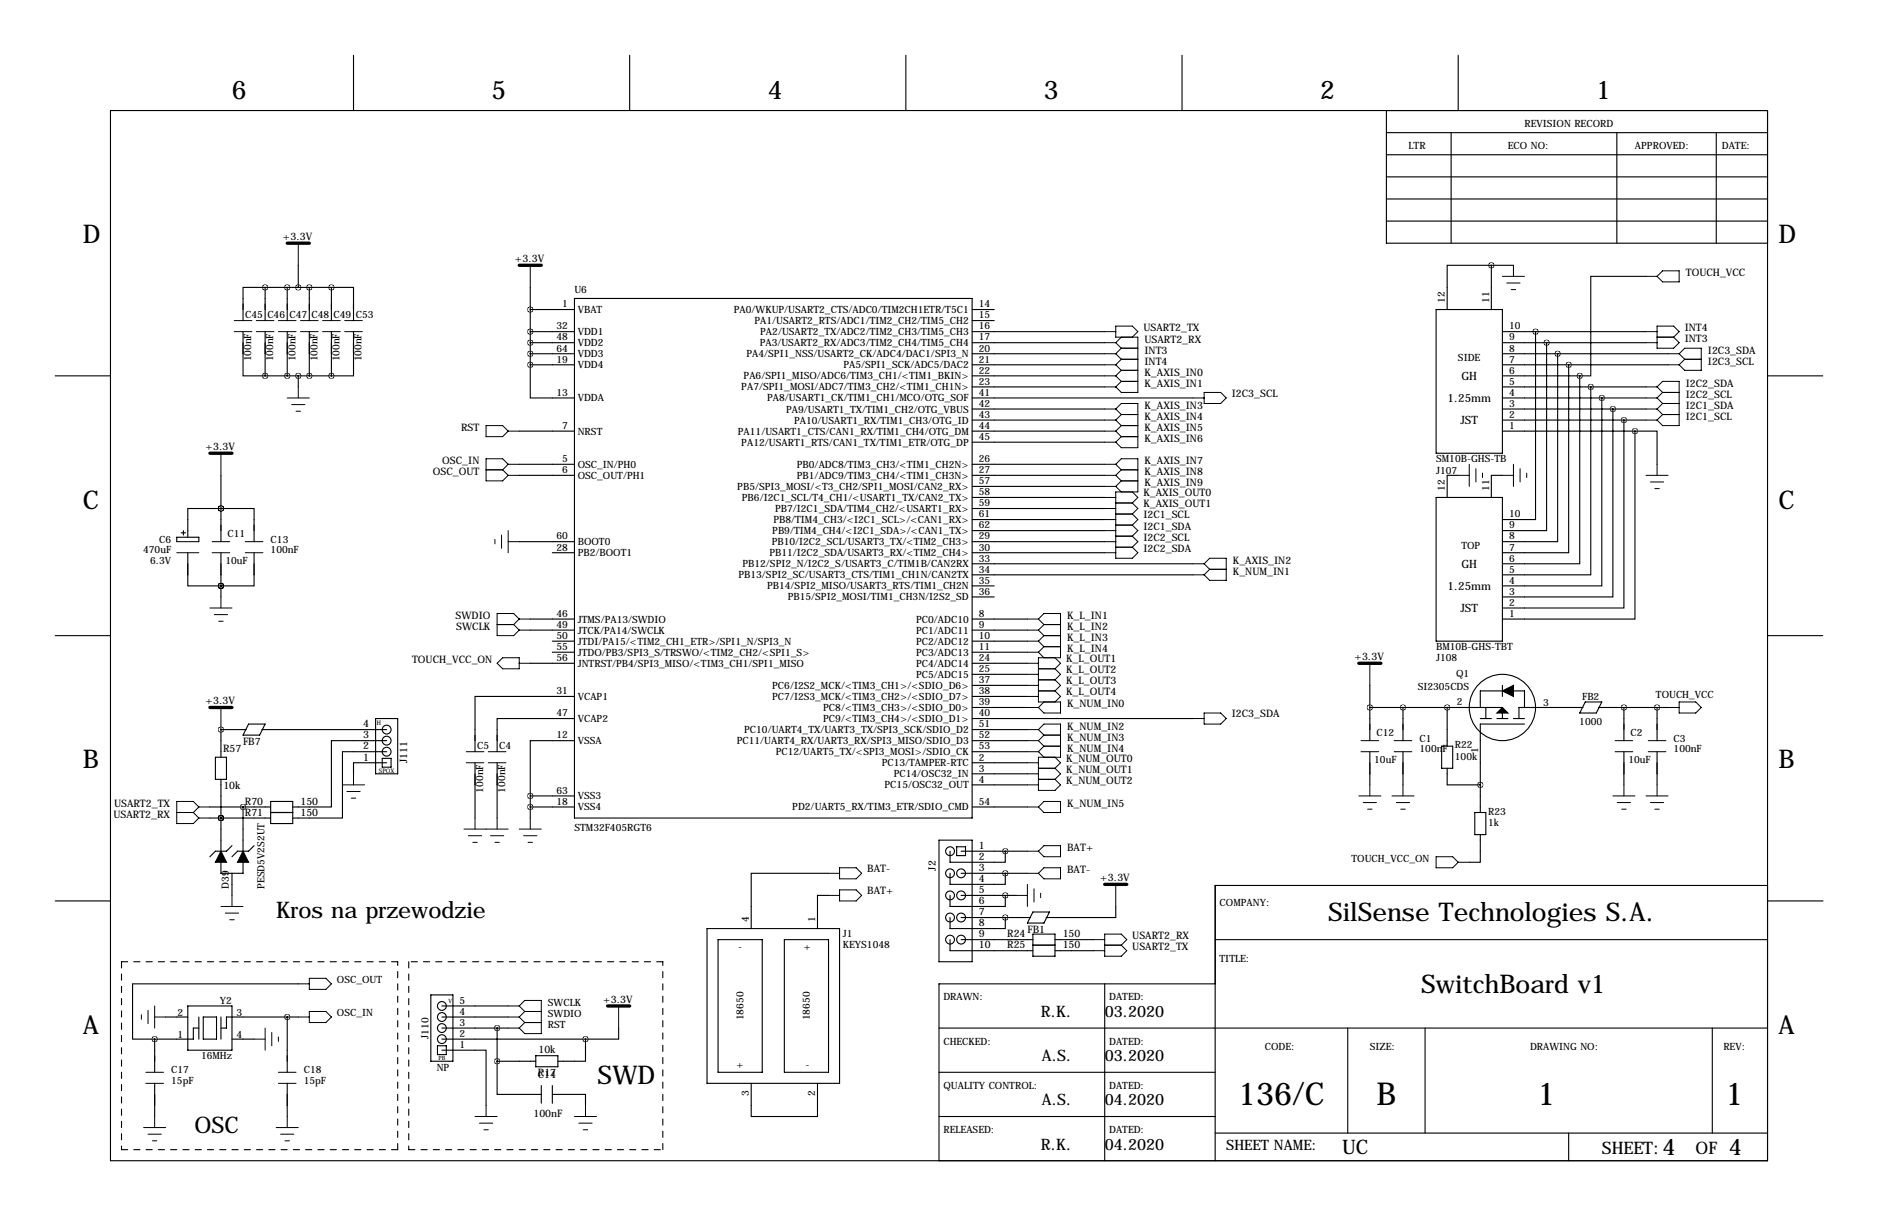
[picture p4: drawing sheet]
<svg xmlns="http://www.w3.org/2000/svg" width="432mm" height="279mm" viewBox="0 0 432 279" stroke-linecap="round" stroke-linejoin="round" font-family="sans-serif">
<g fill="none" stroke="#000" stroke-width=".25">
<path d="M81.3 12.7v12.7M144.8 12.7v12.7M208.3 12.7v12.7M271.8 12.7v12.7M335.3 12.7v12.7M25.4 25.4h381v241.3h-381zM318.8 30.5h87.6M318.8 35.6h87.6M318.8 25.4v30.5h87.6M333.7 30.5v25.4M371.8 30.5v25.4M394.6 30.5v25.4"/>
<path d="M318.8 45.7h87.6M318.8 50.8h87.6M318.8 40.6h87.6M55.9 76.2v10.2h5.1M61 66h-5.1v7.7M61 66v7.7M61 76.2v10.2M61 66h15.2M66 66v7.7M66 76.2v10.2M68.6 61v5M71.1 66v7.7"/>
<path d="M71.1 76.2v10.2M76.2 66h5.1v7.7M76.2 66v7.7M76.2 76.2v10.2M81.3 76.2v10.2h-5.1M121.9 71.1h10.2M121.9 78.7h10.2M121.9 76.2h10.2M121.9 66v17.8M132.1 68.6h91.4v119.4h-91.4zM223.5 71.1h5.1M223.5 78.7h30.5"/>
<path d="M223.5 76.2h30.5M223.5 73.7h5.1M330.2 71.1h15.2v33h-15.2zM342.9 61h-10.2v10.1M342.9 61v10.1M342.9 61h5.1M345.4 78.7h33.1M345.4 76.2h33.1M353.1 76.2v43.2h-7.7M355.6 78.7v43.2h-10.2M378.5 63.5h-12.7v22.9h-2.6M12.7 86.4h12.7"/>
<path d="M61 86.4h15.2M68.6 86.4v2.5M119.4 99.1h12.7M121.9 83.8v7.6h10.2M121.9 83.8h10.2M121.9 81.3h10.2M223.5 86.4h30.5M223.5 99.1h30.5M223.5 96.5h30.5M223.5 94h30.5M223.5 91.4h50.8M223.5 88.9h30.5"/>
<path d="M223.5 83.8h30.5M223.5 81.3h30.5M345.4 86.4h17.8M345.4 99.1h30.5M345.4 96.5h33.1M345.4 94h33.1M345.4 91.4h33.1M345.4 88.9h33.1M345.4 83.8h38.1M345.4 81.3h38.1M358.1 81.3v43.2h-12.7M360.7 83.8v43.2h-15.3"/>
<path d="M363.2 86.4v43.1h-17.8M365.8 88.9v43.2h-20.4M368.3 91.4v43.2h-22.9M370.8 94v43.2h-25.4M373.4 96.5v43.2h-28M375.9 99.1v43.1h-30.5M375.9 99.1h5.1v7.6M406.4 86.4h12.7M50.8 116.8h7.6v7.7M50.8 116.8h-7.6v6.6M50.8 116.8h.1M50.8 109.2v15.3"/>
<path d="M119.4 106.7h12.7M119.4 109.2h12.7M223.5 114.3h30.5M223.5 119.4h30.5M223.5 106.7h30.5M223.5 109.2h30.5M223.5 101.6h30.5M223.5 111.8h30.5M223.5 116.8h30.5M330.2 114.3h15.2v33h-15.2zM335.3 109.2h-2.6v5.1M345.4 109.2h-2.5v5.1"/>
<path d="M40.6 124.5v-1.1h5.1v1.1M41.7 122.4h1M42.2 121.9v1M43.2 127v7.6h7.6M50.8 134.6h.1M50.8 127v10.2M58.4 127v7.6h-7.6M119.4 124.5h12.7M127 127h5.1M223.5 137.2h5.1M223.5 134.6h5.1M223.5 132.1h50.8"/>
<path d="M223.5 129.5h50.8M223.5 127h30.5M223.5 124.5h30.5M223.5 121.9h30.5M12.7 146h12.7M121.9 142.2h10.2M121.9 144.8h10.2M121.9 152.4h10.2M127 147.3h5.1M127 149.9h5.1M223.5 147.3h12.7M223.5 142.2h12.7"/>
<path d="M223.5 144.8h12.7M223.5 149.9h12.7M223.5 152.4h12.7M223.5 154.9h12.7M223.5 157.5h12.7M315 157.5v12.7M345.4 157.5v2.5M406.4 146h12.7M49.5 174h2.6v5.1h-2.6zM50.8 167.6h.1M50.8 167.6h5.8M50.8 167.6v6.4"/>
<path d="M50.8 179.1v16.5M57.1 166.4h3.9l-1.3 2.5h-3.8zM60.2 167.6h28.7M86.4 165.1h5v12.7h-5zM87.9 174.2h2v2.1h-2zM88.9 172.7h-10.2v15.3h-11.4M88.9 170.2h-12.7v15.2h-8.9M88.9 175.3h-7.6v2.5M109.2 175.3v12.7M114.3 175.3v12.7M132.1 170.2h-10.2v12.7M132.1 165.1h-17.8v7.6"/>
<path d="M132.1 160h-22.9v12.7M223.5 167.6h12.7M223.5 165.1h50.8M223.5 162.6h12.7M223.5 175.3h12.7M223.5 172.7h12.7M223.5 170.2h12.7M223.5 177.8h12.7M223.5 160h12.7M315 162.6h30.4v2.5M315 172.7v7.6M322.6 162.6v7.6"/>
<path d="M322.6 172.7v7.6M331.5 171.4h2.5v5.1h-2.5zM332.7 162.6h.1M332.7 162.6v8.8M332.7 176.5v3.8h7.7M340.4 165.1h2.5M340.4 162.6v-3.8h10.1v3.8M341.6 162.6v2.5M344.2 165.1h2.5M348 165.1h2.5M350.5 166.4h-10.1v20.3M364 162.6h-14.8v2.5"/>
<path d="M364.5 161.3h3.8l-1.3 2.5h-3.8zM367.5 162.6h16M373.4 162.6v7.6M373.4 172.7v7.6M381 162.6v7.6M381 172.7v7.6M48.3 185.4h13.9M48.3 188h13.9M50.8 188h.1M50.8 198.1v2.6h5.1v-2.6M53.3 194.3l-1.2 1.3h-2.6l-1.2 1.2M55.9 185.4v10.2"/>
<path d="M58.4 194.3l-1.3 1.3h-2.5l-1.3 1.2M62.2 184.1h5.1v5.1h-5.1zM62.2 186.7h5.1M121.9 185.4h10.2M121.9 182.9h10.2M121.9 182.9v5.1M215.9 193h7.6v28h-7.6zM218.4 195.6v2.5h12.7v-2.5M220 194.6h2v2h-2zM221 195.6h15.2M223.5 185.4h12.7M223.5 180.3h12.7"/>
<path d="M339.1 186.7h2.5v5.1h-2.5zM340.4 191.8v6.3h-2.6M12.7 207h12.7M53.3 200.7v5M162.6 213.4h30.4v35.5h-30.4zM165.1 215.9h10.2v30.5h-10.2zM180.3 215.9h10.2v30.5h-10.2zM190.5 200.7h-17.8v12.7M190.5 205.7h-2.5v7.7M218.4 200.7v2.5h12.7v-2.5M218.4 205.7v2.6h12.7v-2.6M218.4 210.8v2.6h12.7v-2.6"/>
<path d="M218.4 215.9v2.5h19.1M221 215.9h16.5M221 200.7h15.2M221 205.7h12.7M221 210.8h16M237.5 209.5h3.8l-1.3 2.6h-3.8zM237.5 214.6h5.1v5.1h-5.1zM237.5 217.2h5.1M242.6 215.9h8.9M242.6 218.4h8.9M256.5 208.3v2.5h-16M279.4 215.9h127"/>
<path d="M406.4 203.5h-127v63.2M406.5 207h12.7M35.6 238.8v7.6M38.1 233.7h5.1M43.2 231.1h10.1v10.2h-10.1zM45.7 236.2h-1.3v2.6h-8.8M45.7 233.7v5.1M46.7 233.7h3.1v5.1h-3.1zM50.8 233.7v5.1M53.3 238.8h5.1M66 233.7v12.7M68.6 226.1h-38.1v12.7h5.1"/>
<path d="M68.6 233.7h-16.5v2.5h-1.3M99.1 228.6h5v15.2h-5zM101.6 236.2h15.2M101.6 238.8h33M101.6 233.7h15.2M101.6 231.1h15.2M114.3 236.2v7.6M134.6 238.8v5h-6.3M142.2 236.2v2.6h-7.6M215.9 236.2h190.5M254 226.1v40.6M279.4 226.1h-63.5v40.6"/>
<path d="M309.9 236.2v24.1M327.7 236.2v24.1M393.7 236.2v24.1M35.6 248.9v7.6M66 248.9v7.6M100.6 240.3h2v2h-2zM101.6 241.3h10.2v12.7M114.3 243.8v7.7h10.2M114.3 243.8h8.9M123.2 242.6h5.1v2.5h-5.1zM124.5 249.4v4.1M127 251.5h7.6v2.5"/>
<path d="M127 249.4v4.1M172.7 248.9v7.6h15.3v-7.6M215.9 246.4h63.5M215.9 256.5h63.5M279.4 260.3h127M360.7 260.3v6.4"/>
<circle cx="88.9" cy="172.7" r="1.02"/>
<circle cx="88.9" cy="170.2" r="1.02"/>
<circle cx="88.9" cy="167.6" r="1.02"/>
<circle cx="345.4" cy="162.6" r="7.6"/>
<circle cx="218.4" cy="195.6" r="1.02"/>
<circle cx="218.4" cy="215.9" r="1.02"/>
<circle cx="218.4" cy="210.8" r="1.02"/>
<circle cx="218.4" cy="200.7" r="1.02"/>
<circle cx="218.4" cy="205.7" r="1.02"/>
<circle cx="221" cy="215.9" r="1.02"/>
<circle cx="221" cy="210.8" r="1.02"/>
<circle cx="221" cy="200.7" r="1.02"/>
<circle cx="221" cy="205.7" r="1.02"/>
<circle cx="101.6" cy="238.8" r="1.02"/>
<circle cx="101.6" cy="236.2" r="1.02"/>
<circle cx="101.6" cy="233.7" r="1.02"/>
<circle cx="101.6" cy="231.1" r="1.02"/>
</g>
<path d="M27.9 221v43.2M91.4 221h-63.5M94 221v43.2M152.4 221h-58.4M27.9 264.2h63.5M91.4 264.2v-43.2M94 264.2h58.4M152.4 264.2v-43.2" fill="none" stroke="#000" stroke-width=".25" stroke-dasharray="1.4 1.4"/>
<path d="M345.4 158.8l2.6-1.3v2.5zM344.2 163.8l1.2-1.2 1.3 1.2zM50.8 195.6l1.3 2.5h-2.6zM55.9 195.6l1.2 2.5h-2.5z" fill="#000" stroke="#000" stroke-width=".25"/>
<g fill="none" stroke="#000" stroke-width=".23">
<path d="M68.6 55.9v5.1M53.8 73.7h4.1M53.8 76.2h4.1M58.9 73.7h4.1M58.9 76.2h4.1M64 73.7h4.1M64 76.2h4.1M69.1 73.7h4.1M69.1 76.2h4.1M74.2 73.7h4M74.2 76.2h4M79.2 73.7h4.1"/>
<path d="M79.2 76.2h4.1M121.9 61v5M254 76.2h2.5M254 78.7h2.5M256.5 78.7l1.3 1.3M257.8 77.5l-1.3 1.2M260.3 77.5l1.3-1.3-1.3-1.3h-3.8v2.6h5.1v12.7h-3.8l-1.3-1.3M345.4 63.5h5.1M346.5 65h3M347.5 66.5h1M348 61v2.5M378.5 76.2h2.5"/>
<path d="M378.5 78.7h2.5M378.5 63.5h2.5M381 74.9h3.8l1.3 1.3-1.3 1.3 1.3 1.2-1.3 1.3h-3.8zM381 63.5l1.3-1.3h3.8v2.6h-3.8zM381 77.5h3.8M66 91.4h5.1M67.1 93h3M68.1 94.5h1M68.6 88.9v2.5M111.8 97.8h3.8l1.2 1.3-1.2 1.2h-3.8zM116.8 99.1h2.6M254 96.5h2.5"/>
<path d="M254 94h2.5M254 88.9h2.5M254 99.1h2.5M254 81.3h2.5M254 83.8h2.5M254 86.4h2.5M256.5 94l1.3-1.3h3.8v10.2h-3.8l-1.3-1.3M256.5 81.3l1.3 1.2M256.5 83.8l1.3 1.3M256.5 86.4l1.3 1.2M256.5 94l1.3 1.2M256.5 96.5l1.3 1.3"/>
<path d="M256.5 99.1l1.3 1.2M257.8 97.8h3.8M257.8 95.2h3.8M257.8 87.6h3.8M257.8 80h3.8M257.8 80l-1.3 1.3M257.8 82.5h3.8M257.8 85.1h3.8M257.8 82.5l-1.3 1.3M257.8 85.1l-1.3 1.3M257.8 87.6l-1.3 1.3M257.8 95.2l-1.3 1.3"/>
<path d="M257.8 97.8l-1.3 1.3M274.3 91.4h2.6M276.9 90.2h3.8l1.2 1.2-1.2 1.3h-3.8zM378.5 96.5h2.5M378.5 94h2.5M378.5 91.4h2.5M378.5 88.9h2.5M381 88.9l1.3-1.3h3.8v10.2h-3.8l-1.3-1.3M381 94l1.3 1.2M381 91.4l1.3 1.3M381 88.9l1.3 1.3M382.3 95.2h3.8"/>
<path d="M382.3 95.2l-1.3 1.3M382.3 92.7h3.8M382.3 92.7l-1.3 1.3M382.3 90.2h3.8M382.3 90.2l-1.3 1.2M383.5 81.3h2.6M383.5 83.8h2.6M386.1 81.3l1.2-1.3h3.9v5.1h-3.9l-1.2-1.3M386.1 81.3l1.2 1.2M387.3 82.5l-1.2 1.3M387.3 82.5h3.9M50.8 104.1v5.1"/>
<path d="M111.8 107.9h3.8M115.6 107.9l1.2 1.3M116.8 109.2h2.6M116.8 106.7l-1.2-1.3h-3.8v5.1h3.8l1.2-1.3M116.8 106.7h2.6M116.8 106.7l-1.2 1.2M254 109.2h2.5M254 106.7h2.5M254 119.4h2.5M254 101.6h2.5M254 111.8h2.5M254 114.3h2.5"/>
<path d="M254 116.8h2.5M256.5 106.7l1.3-1.3h3.8v7.6h-5.1v15.3h3.8l1.3-1.3-1.3-1.3M256.5 118.1h3.8M256.5 106.7l1.3 1.2M256.5 109.2l1.3 1.3M256.5 111.8l1.3 1.2M256.5 115.6h3.8M257.8 107.9h3.8M257.8 110.5h3.8M257.8 100.3h3.8M257.8 100.3l-1.3 1.3M257.8 107.9l-1.3 1.3"/>
<path d="M257.8 110.5l-1.3 1.3M260.3 118.1l1.3 1.3-1.3 1.3M260.3 113l1.3 1.3-1.3 1.3M260.3 115.6l1.3 1.2-1.3 1.3M335.3 109.2h2.5M337.8 106.7v5.1M339.3 107.7v3M340.9 108.7v1M345.4 109.2h2.6M348 106.7v5.1M349.5 107.7v3M351 108.7v1"/>
<path d="M378.5 109.2h5M379.5 110.7h3M380.5 112.3h1M381 106.7v2.5M40.6 124.5h5.1M40.6 127h5.1M48.3 139.7h5M48.8 124.5h4M48.8 127h4M50.8 137.2v2.5M56.4 124.5h4.1M56.4 127h4.1"/>
<path d="M113.8 124v1M115.3 122.9v3.1M116.8 124.5h2.6M116.8 121.9v5.1M254 124.5h2.5M254 127h2.5M254 121.9h2.5M256.5 120.7h3.8M256.5 123.2h3.8M256.5 125.7h3.8M260.3 120.7l1.3 1.2-1.3 1.3M260.3 123.2l1.3 1.3-1.3 1.2"/>
<path d="M274.3 129.5h2.6M274.3 132.1h2.6M276.9 129.5l1.2-1.2h3.8v5h-3.8l-1.2-1.2M276.9 129.5l1.2 1.3M278.1 130.8h3.8M278.1 130.8l-1.2 1.3M49.3 141.2h3M50.3 142.7h1M114.3 143.5h3.8M114.3 152.4l1.3-1.3h3.8v2.6h-3.8zM118.1 143.5l1.3 1.3M119.4 142.2h2.5"/>
<path d="M119.4 142.2l-1.3 1.3M119.4 142.2l-1.3-1.2h-3.8v5h3.8l1.3-1.2M119.4 144.8h2.5M119.4 152.4h2.5M236.2 142.2h2.6M236.2 144.8h2.6M236.2 147.3h2.6M236.2 149.9h2.6M236.2 152.4h2.6M236.2 154.9h2.6M236.2 157.5h2.6M238.8 142.2l1.2-1.2h3.8v10.1h-5v10.2h5v2.5h-3.8l-1.2-1.2"/>
<path d="M238.8 142.2l1.2 1.3M238.8 144.8l1.2 1.2M238.8 147.3l1.2 1.3M238.8 149.9l1.2 1.2M238.8 153.7h3.8M238.8 156.2h3.8M238.8 158.8h3.8M240 143.5h3.8M240 146h3.8M240 143.5l-1.2 1.3M240 146l-1.2 1.3M240 148.6l-1.2 1.3"/>
<path d="M240 148.6h3.8M242.6 151.1l1.2 1.3-1.2 1.3M242.6 153.7l1.2 1.2-1.2 1.3M242.6 156.2l1.2 1.3-1.2 1.3M242.6 158.8l1.2 1.2-1.2 1.3M315 152.4v5.1M50.8 162.6v5M81.3 177.8v2.5M107.2 172.7h4.1M107.2 175.3h4.1M112.3 172.7h4M112.3 175.3h4"/>
<path d="M236.2 170.2h2.6M236.2 172.7h2.6M236.2 175.3h2.6M236.2 162.6h2.6M236.2 160h2.6M236.2 167.6h2.6M236.2 177.8h2.6M238.8 167.6l1.2-1.2h3.8v7.6h-5v7.6h3.8l1.2-1.3-1.2-1.2M238.8 167.6l1.2 1.3M238.8 170.2l1.2 1.2M238.8 172.7l1.2 1.3M238.8 176.5h3.8"/>
<path d="M238.8 179.1h3.8M240 161.3l-1.2 1.3M240 168.9l-1.2 1.3M240 168.9h3.8M240 171.4h3.8M240 171.4l-1.2 1.3M242.6 176.5l1.2 1.3-1.2 1.3M242.6 174l1.2 1.3-1.2 1.2M274.3 165.1h2.6M276.9 163.8h3.8l1.2 1.3-1.2 1.3h-3.8zM312.9 170.2h4.1M312.9 172.7h4.1"/>
<path d="M320.5 170.2h4.1M320.5 172.7h4.1M371.3 170.2h4.1M371.3 172.7h4.1M379 170.2h4M379 172.7h4M383.5 162.6h2.6M386.1 161.3h3.8l1.3 1.3-1.3 1.2h-3.8zM40.6 186.7h3.8M44.4 186.7l1.3 1.3M45.7 188h2.6M45.7 185.4l-1.3-1.3h-3.8v5.1h3.8l1.3-1.2"/>
<path d="M45.7 185.4h2.6M45.7 185.4l-1.3 1.3M78.7 180.3h5.1M79.8 181.9h3M80.8 183.4h1M106.7 190.5h10.1M107.7 192h3M108.7 193.5h1M109.2 188v2.5M112.8 192h3M113.8 193.5h1M114.3 188v2.5"/>
<path d="M119.4 190.5h5.1M120.4 192h3M121.4 193.5h1M121.9 188v2.5M193 199.4h3.8l1.3 1.3-1.3 1.2h-3.8zM236.2 185.4h2.6M236.2 180.3h2.6M236.2 195.6h2.6M238.8 185.4l1.2-1.3h3.8v2.6h-3.8zM238.8 195.6l1.2-1.3h3.8v2.5h-3.8zM312.4 182.9h5.1M313.4 184.4h3.1"/>
<path d="M314.5 185.9h1M315 180.3v2.6M320 182.9h5.1M321.1 184.4h3M322.1 185.9h1M322.6 180.3v2.6M330.2 196.8h3.8l1.3 1.3-1.3 1.3h-3.8zM335.3 198.1h2.5M370.8 182.9h5.1M371.9 184.4h3M372.9 185.9h1M373.4 180.3v2.6"/>
<path d="M378.5 182.9h5M379.5 184.4h3M380.5 185.9h1M381 180.3v2.6M50.8 208.3h5.1M51.8 209.8h3.1M52.8 211.3h1M53.3 205.7v2.6M190.5 200.7h2.5M190.5 205.7h2.5M193 204.5h3.8l1.3 1.2-1.3 1.3h-3.8zM233.7 205.7h2.5"/>
<path d="M236.2 200.7h2.6M236.2 203.2v5.1M237.7 204.2v3.1M238.8 200.7l1.2-1.3h3.8v2.5h-3.8zM239.3 205.2v1M251.5 215.9h2.5M251.5 218.4h2.5M254 214.6h3.8l1.3 1.3-1.3 1.3 1.3 1.2-1.3 1.3h-3.8zM254 217.2h3.8M256.5 203.2v5.1M32.5 233.2v1M34 232.2v3"/>
<path d="M35.6 233.7h2.5M35.6 231.1v5.1M58.4 238.8h2.6M61 236.2v5.1M62.5 237.2v3.1M64 238.3v1M68.6 233.7h2.5M68.6 226.1h2.5M71.1 232.4h3.8l1.3 1.3-1.3 1.2h-3.8zM71.1 224.8h3.8l1.3 1.3-1.3 1.2h-3.8zM116.8 236.2h2.6M116.8 233.7h2.6"/>
<path d="M116.8 231.1h2.6M119.4 231.1l1.2-1.2h3.9v7.6h-3.9l-1.2-1.3M119.4 233.7l1.2 1.2M119.4 231.1l1.2 1.3M120.6 234.9h3.9M120.6 234.9l-1.2 1.3M120.6 232.4h3.9M120.6 232.4l-1.2 1.3M142.2 231.1v5.1M33 259.1h5.1M33.5 246.4h4.1M33.5 248.9h4.1"/>
<path d="M35.6 256.5v2.6M63.5 259.1h5.1M64 246.4h4.1M64 248.9h4.1M66 256.5v2.6M109.2 256.5h5.1M110.2 258.1h3.1M111.3 259.6h1M111.8 254v2.5M132.1 256.5h5.1M133.1 258.1h3M134.1 259.6h1"/>
<path d="M134.6 254v2.5M34 260.6h3.1M35.1 262.1h1M64.5 260.6h3.1M65.5 262.1h1"/>
</g>
<path d="M66 55.9h5.1M119.4 61h5.1M48.3 104.1h5M312.4 152.4h5.1M48.3 162.6h5M254 203.2h5.1M139.7 231.1h5.1" fill="none" stroke="#000" stroke-width=".76"/>
<path d="M353 76.2a.05 .05 0 0 0 .1 0 .05 .05 0 0 0-.1 0zM365.7 88.9a.05 .05 0 0 0 .1 0 .05 .05 0 0 0-.1 0zM370.8 94a.05 .05 0 0 0 .1 0 .05 .05 0 0 0-.1 0zM373.3 96.5a.05 .05 0 0 0 .1 0 .05 .05 0 0 0-.1 0zM375.9 99.1a.05 .05 0 0 0 .1 0 .05 .05 0 0 0-.1 0zM55.8 185.4a.05 .05 0 0 0 .1 0 .05 .05 0 0 0-.1 0zM121.9 182.9a.05 .05 0 0 0 .1 0 .05 .05 0 0 0-.1 0zM121.9 185.4a.05 .05 0 0 0 .1 0 .05 .05 0 0 0-.1 0zM121.9 71.1a.05 .05 0 0 0 .1 0 .05 .05 0 0 0-.1 0zM121.9 76.2a.05 .05 0 0 0 .1 0 .05 .05 0 0 0-.1 0zM121.9 78.7a.05 .05 0 0 0 .1 0 .05 .05 0 0 0-.1 0zM121.9 81.3a.05 .05 0 0 0 .1 0 .05 .05 0 0 0-.1 0zM35.5 238.8a.05 .05 0 0 0 .1 0 .05 .05 0 0 0-.1 0zM66 233.7a.05 .05 0 0 0 .1 0 .05 .05 0 0 0-.1 0zM134.6 238.8a.05 .05 0 0 0 .1 0 .05 .05 0 0 0-.1 0zM121.9 83.8a.05 .05 0 0 0 .1 0 .05 .05 0 0 0-.1 0zM68.5 66a.05 .05 0 0 0 .1 0 .05 .05 0 0 0-.1 0zM66 66a.05 .05 0 0 0 .1 0 .05 .05 0 0 0-.1 0zM60.9 66a.05 .05 0 0 0 .1 0 .05 .05 0 0 0-.1 0zM71.1 66a.05 .05 0 0 0 .1 0 .05 .05 0 0 0-.1 0zM68.5 86.4a.05 .05 0 0 0 .1 0 .05 .05 0 0 0-.1 0zM60.9 86.4a.05 .05 0 0 0 .1 0 .05 .05 0 0 0-.1 0zM66 86.4a.05 .05 0 0 0 .1 0 .05 .05 0 0 0-.1 0zM71.1 86.4a.05 .05 0 0 0 .1 0 .05 .05 0 0 0-.1 0zM332.7 162.6a.05 .05 0 0 0 .1 0 .05 .05 0 0 0-.1 0zM322.5 162.6a.05 .05 0 0 0 .1 0 .05 .05 0 0 0-.1 0zM314.9 162.6a.05 .05 0 0 0 .1 0 .05 .05 0 0 0-.1 0zM373.3 162.6a.05 .05 0 0 0 .1 0 .05 .05 0 0 0-.1 0zM340.3 180.3a.05 .05 0 0 0 .1 0 .05 .05 0 0 0-.1 0zM363.2 86.4a.05 .05 0 0 0 .1 0 .05 .05 0 0 0-.1 0zM360.6 83.8a.05 .05 0 0 0 .1 0 .05 .05 0 0 0-.1 0zM358.1 81.3a.05 .05 0 0 0 .1 0 .05 .05 0 0 0-.1 0zM231.1 195.6a.05 .05 0 0 0 .1 0 .05 .05 0 0 0-.1 0zM231.1 200.7a.05 .05 0 0 0 .1 0 .05 .05 0 0 0-.1 0zM231.1 205.7a.05 .05 0 0 0 .1 0 .05 .05 0 0 0-.1 0zM231.1 210.8a.05 .05 0 0 0 .1 0 .05 .05 0 0 0-.1 0z" fill="#000" stroke="#000" stroke-width="1.3"/>
<g font-size="7.3">
<text x="284.7" y="254">136/C</text>
<text x="316.5" y="254">B</text>
<text x="353.5" y="254">1</text>
<text x="396.7" y="254">1</text>
</g>
<g font-size="5.9">
<text x="53.3" y="22.9">6</text>
<text x="113" y="22.9">5</text>
<text x="176.5" y="22.9">4</text>
<text x="240" y="22.9">3</text>
<text x="303.5" y="22.9">2</text>
<text x="367" y="22.9">1</text>
<text x="19" y="55.9">D</text>
<text x="408.9" y="55.9">D</text>
<text x="19" y="116.8">C</text>
<text x="408.9" y="116.8">C</text>
<text x="19" y="176.5">B</text>
<text x="408.9" y="176.5">B</text>
<text x="305.4" y="211.6">SilSense Technologies S.A.</text>
<text x="326.8" y="228.1">SwitchBoard v1</text>
<text x="19" y="237.5">A</text>
<text x="408.9" y="237.5">A</text>
<text x="137.4" y="249.2">SWD</text>
</g>
<g font-size="5.3">
<text x="63.5" y="210.8">Kros na przewodzie</text>
<text x="44.7" y="260.3">OSC</text>
<text x="382.3" y="265.5">4</text>
<text x="397.5" y="265.5">4</text>
</g>
<text font-size="4.6" x="308.6" y="265.3">UC</text>
<g font-size="4">
<text x="368.3" y="265">SHEET:</text>
<text x="389.9" y="265">OF</text>
</g>
<g font-size="3.6">
<text x="239.3" y="233.7">R.K.</text>
<text x="254" y="233.7">03.2020</text>
<text x="239.5" y="243.8">A.S.</text>
<text x="254" y="243.8">03.2020</text>
<text x="239.5" y="254">A.S.</text>
<text x="254" y="254">04.2020</text>
<text x="239.3" y="264.2">R.K.</text>
<text x="254" y="264.2">04.2020</text>
</g>
<text font-size="3.3" x="281.9" y="264.2">SHEET NAME:</text>
<g font-size="2.6">
<text x="336" y="87.3">GH</text>
<text x="332.8" y="92.4">1.25mm</text>
<text x="335.8" y="97.4">JST</text>
<text x="336" y="130.5">GH</text>
<text x="332.8" y="135.5">1.25mm</text>
<text x="335.8" y="140.6">JST</text>
</g>
<g font-size="2.4">
<text x="65" y="55.1">+3.3V</text>
<text x="118.4" y="60.2">+3.3V</text>
<text x="387.6" y="63.5">TOUCH_VCC</text>
<text x="262.9" y="75.9">USART2_TX</text>
<text x="387.3" y="75.9">INT4</text>
<text x="263.1" y="78.7">USART2_RX</text>
<text x="263.1" y="81.3">INT3</text>
<text x="263.1" y="83.8">INT4</text>
<text x="387.3" y="78.5">INT3</text>
<text x="392.7" y="83.8">I2C3_SCL</text>
<text x="392.7" y="81.3">I2C3_SDA</text>
<text x="263.1" y="86.4">K_AXIS_IN0</text>
<text x="263.1" y="88.9">K_AXIS_IN1</text>
<text x="387.6" y="88.9">I2C2_SDA</text>
<text x="263.1" y="94">K_AXIS_IN3</text>
<text x="283.2" y="91.2">I2C3_SCL</text>
<text x="387.6" y="94">I2C1_SDA</text>
<text x="387.6" y="91.4">I2C2_SCL</text>
<text x="106" y="99.1">RST</text>
<text x="263.1" y="96.5">K_AXIS_IN4</text>
<text x="263.1" y="99.1">K_AXIS_IN5</text>
<text x="263.1" y="101.6">K_AXIS_IN6</text>
<text x="387.6" y="96.5">I2C1_SCL</text>
<text x="47.2" y="103.4">+3.3V</text>
<text x="101.7" y="106.7">OSC_IN</text>
<text x="263.1" y="106.7">K_AXIS_IN7</text>
<text x="99.5" y="109.2">OSC_OUT</text>
<text x="263.1" y="109.2">K_AXIS_IN8</text>
<text x="263.1" y="111.8">K_AXIS_IN9</text>
<text x="262.9" y="119.1">I2C1_SCL</text>
<text x="262.9" y="114">K_AXIS_OUT0</text>
<text x="262.9" y="116.6">K_AXIS_OUT1</text>
<text x="262.9" y="121.7">I2C1_SDA</text>
<text x="262.9" y="124.2">I2C2_SCL</text>
<text x="262.9" y="126.7">I2C2_SDA</text>
<text x="283.5" y="129.5">K_AXIS_IN2</text>
<text x="283.5" y="132.1">K_NUM_IN1</text>
<text x="104.8" y="142.2">SWDIO</text>
<text x="245.4" y="142.2">K_L_IN1</text>
<text x="104.9" y="144.8">SWCLK</text>
<text x="245.4" y="144.8">K_L_IN2</text>
<text x="245.4" y="147.3">K_L_IN3</text>
<text x="245.4" y="149.9">K_L_IN4</text>
<text x="94.7" y="152.4">TOUCH_VCC_ON</text>
<text x="245.1" y="152.1">K_L_OUT1</text>
<text x="245.1" y="154.7">K_L_OUT2</text>
<text x="311.4" y="151.6">+3.3V</text>
<text x="47.2" y="161.8">+3.3V</text>
<text x="245.1" y="157.2">K_L_OUT3</text>
<text x="245.1" y="159.8">K_L_OUT4</text>
<text x="83.5" y="167.1">4</text>
<text x="245.4" y="162.6">K_NUM_IN0</text>
<text x="245.4" y="167.6">K_NUM_IN2</text>
<text x="283.2" y="164.8">I2C3_SDA</text>
<text x="51.3" y="172.7">R57</text>
<text x="55.9" y="171.2">FB7</text>
<text x="83.5" y="172.2">2</text>
<text x="83.5" y="169.7">3</text>
<text x="245.4" y="170.2">K_NUM_IN3</text>
<text x="245.4" y="172.7">K_NUM_IN4</text>
<text x="83.5" y="174.8">1</text>
<text x="93.6" y="175.2" transform="rotate(-90 93.6 175.2)">J111</text>
<text x="245.1" y="175">K_NUM_OUT0</text>
<text x="245.1" y="177.5">K_NUM_OUT1</text>
<text x="26.2" y="185.4">USART2_TX</text>
<text x="51.4" y="181.2">10k</text>
<text x="56.3" y="184.9">R70</text>
<text x="69.1" y="184.9">150</text>
<text x="245.1" y="180.1">K_NUM_OUT2</text>
<text x="245.4" y="185.4">K_NUM_IN5</text>
<text x="26.1" y="188">USART2_RX</text>
<text x="56.3" y="187.5">R71</text>
<text x="69.1" y="187.5">150</text>
<text x="225" y="195.1">1</text>
<text x="225" y="197.6">2</text>
<text x="245.4" y="195.6">BAT+</text>
<text x="199.4" y="200.4">BAT-</text>
<text x="215.1" y="200" transform="rotate(-90 215.1 200)">J2</text>
<text x="225" y="200.2">3</text>
<text x="225" y="202.7">4</text>
<text x="245.4" y="200.7">BAT-</text>
<text x="253" y="202.4">+3.3V</text>
<text x="199.4" y="205.5">BAT+</text>
<text x="225" y="205.2">5</text>
<text x="225" y="207.8">6</text>
<text x="225" y="210.3">7</text>
<text x="225" y="212.9">8</text>
<text x="225" y="215.4">9</text>
<text x="231.6" y="215.4">R24</text>
<text x="236.2" y="214.4">FB1</text>
<text x="244.3" y="215.4">150</text>
<text x="260.3" y="215.6">USART2_RX</text>
<text x="225" y="217.9">10</text>
<text x="231.6" y="217.9">R25</text>
<text x="244.3" y="217.9">150</text>
<text x="260.3" y="218.2">USART2_TX</text>
<text x="138.7" y="230.4">+3.3V</text>
<text x="123.8" y="242">10k</text>
<text x="123.6" y="247.6">C14</text>
<text x="123.7" y="247.3">R17</text>
<text x="122.7" y="256.7">100nF</text>
</g>
<g font-size="2.3">
<text x="350.5" y="29.2">REVISION RECORD</text>
<text x="323.8" y="34.3">LTR</text>
<text x="346.7" y="34.3">ECO NO:</text>
<text x="375.9" y="34.3">APPROVED:</text>
<text x="395.9" y="34.3">DATE:</text>
<text x="129.2" y="70.6">1</text>
<text x="132.1" y="67.3">U6</text>
<text x="132.8" y="71.9">VBAT</text>
<text x="168.7" y="71.9">PA0/WKUP/USART2_CTS/ADC0/TIM2CH1ETR/T5C1</text>
<text x="225" y="70.6">14</text>
<text x="332.2" y="69.6" transform="rotate(-90 332.2 69.6)">12</text>
<text x="342.4" y="69.6" transform="rotate(-90 342.4 69.6)">11</text>
<text x="56.4" y="73.2">C45</text>
<text x="61.5" y="73.2">C46</text>
<text x="66.5" y="73.2">C47</text>
<text x="71.6" y="73.2">C48</text>
<text x="76.7" y="73.2">C49</text>
<text x="81.8" y="73.2">C53</text>
<text x="127.9" y="75.7">32</text>
<text x="132.8" y="77">VDD1</text>
<text x="173.5" y="74.5">PA1/USART2_RTS/ADC1/TIM2_CH2/TIM5_CH2</text>
<text x="174.8" y="77">PA2/USART2_TX/ADC2/TIM2_CH3/TIM5_CH3</text>
<text x="225" y="73.2">15</text>
<text x="225" y="75.7">16</text>
<text x="347" y="75.7">10</text>
<text x="57.7" y="83.1" transform="rotate(-90 57.7 83.1)">100nF</text>
<text x="62.8" y="83.1" transform="rotate(-90 62.8 83.1)">100nF</text>
<text x="67.9" y="83.1" transform="rotate(-90 67.9 83.1)">100nF</text>
<text x="73" y="83.1" transform="rotate(-90 73 83.1)">100nF</text>
<text x="78.1" y="83.1" transform="rotate(-90 78.1 83.1)">100nF</text>
<text x="83.1" y="83.1" transform="rotate(-90 83.1 83.1)">100nF</text>
<text x="127.9" y="83.3">19</text>
<text x="127.9" y="78.2">48</text>
<text x="127.9" y="80.8">64</text>
<text x="132.8" y="79.5">VDD2</text>
<text x="132.8" y="82.1">VDD3</text>
<text x="171.6" y="82.1">PA4/SPI1_NSS/USART2_CK/ADC4/DAC1/SPI3_N</text>
<text x="174.7" y="79.5">PA3/USART2_RX/ADC3/TIM2_CH4/TIM5_CH4</text>
<text x="225" y="78.2">17</text>
<text x="225" y="80.8">20</text>
<text x="225" y="83.3">21</text>
<text x="335.2" y="82.9">SIDE</text>
<text x="347" y="83.3">7</text>
<text x="347" y="80.8">8</text>
<text x="347" y="78.2">9</text>
<text x="132.8" y="84.6">VDD4</text>
<text x="170.4" y="89.7">PA7/SPI1_MOSI/ADC7/TIM3_CH2/&lt;TIM1_CH1N&gt;</text>
<text x="171" y="87.2">PA6/SPI1_MISO/ADC6/TIM3_CH1/&lt;TIM1_BKIN&gt;</text>
<text x="193.9" y="84.6">PA5/SPI1_SCK/ADC5/DAC2</text>
<text x="225" y="85.9">22</text>
<text x="225" y="88.4">23</text>
<text x="347" y="88.4">5</text>
<text x="347" y="85.9">6</text>
<text x="127.9" y="90.9">13</text>
<text x="132.8" y="92.2">VDDA</text>
<text x="176.4" y="92.2">PA8/USART1_CK/TIM1_CH1/MCO/OTG_SOF</text>
<text x="180.7" y="94.8">PA9/USART1_TX/TIM1_CH2/OTG_VBUS</text>
<text x="225" y="90.9">41</text>
<text x="225" y="93.5">42</text>
<text x="347" y="93.5">3</text>
<text x="347" y="90.9">4</text>
<text x="129.2" y="98.6">7</text>
<text x="132.8" y="99.9">NRST</text>
<text x="169.7" y="99.9">PA11/USART1_CTS/CAN1_RX/TIM1_CH4/OTG_DM</text>
<text x="182.6" y="97.3">PA10/USART1_RX/TIM1_CH3/OTG_ID</text>
<text x="225" y="96">43</text>
<text x="225" y="98.6">44</text>
<text x="225" y="101.1">45</text>
<text x="347" y="98.6">1</text>
<text x="347" y="96">2</text>
<text x="129.2" y="106.2">5</text>
<text x="132.8" y="107.5">OSC_IN/PH0</text>
<text x="170.5" y="102.4">PA12/USART1_RTS/CAN1_TX/TIM1_ETR/OTG_DP</text>
<text x="183.2" y="107.5">PB0/ADC8/TIM3_CH3/&lt;TIM1_CH2N&gt;</text>
<text x="225" y="106.2">26</text>
<text x="330.2" y="106.3">SM10B-GHS-TB</text>
<text x="129.2" y="108.7">6</text>
<text x="132.8" y="110">OSC_OUT/PH1</text>
<text x="169.5" y="112.6">PB5/SPI3_MOSI/&lt;T3_CH2/SPI1_MOSI/CAN2_RX&gt;</text>
<text x="183.2" y="110">PB1/ADC9/TIM3_CH4/&lt;TIM1_CH3N&gt;</text>
<text x="225" y="108.7">27</text>
<text x="225" y="111.3">57</text>
<text x="225" y="113.8">58</text>
<text x="330.2" y="108.8">J107</text>
<text x="332.2" y="112.8" transform="rotate(-90 332.2 112.8)">12</text>
<text x="342.4" y="112.8" transform="rotate(-90 342.4 112.8)">11</text>
<text x="170.6" y="115.1">PB6/I2C1_SCL/T4_CH1/&lt;USART1_TX/CAN2_TX&gt;</text>
<text x="178.2" y="117.6">PB7/I2C1_SDA/TIM4_CH2/&lt;USART1_RX&gt;</text>
<text x="225" y="116.3">59</text>
<text x="225" y="118.9">61</text>
<text x="347" y="118.9">10</text>
<text x="36.6" y="124.7">C6</text>
<text x="52.3" y="123.4">C11</text>
<text x="62.2" y="124.7">C13</text>
<text x="127.9" y="124">60</text>
<text x="132.8" y="125.3">BOOT0</text>
<text x="177.4" y="125.3">PB10/I2C2_SCL/USART3_TX/&lt;TIM2_CH3&gt;</text>
<text x="177.6" y="122.7">PB9/TIM4_CH4/&lt;I2C1_SDA&gt;/&lt;CAN1_TX&gt;</text>
<text x="177.8" y="120.2">PB8/TIM4_CH3/&lt;I2C1_SCL&gt;/&lt;CAN1_RX&gt;</text>
<text x="225" y="124">29</text>
<text x="225" y="121.4">62</text>
<text x="347" y="124">8</text>
<text x="347" y="121.4">9</text>
<text x="32.9" y="127.1">470uF</text>
<text x="34.5" y="129.6">6.3V</text>
<text x="51.8" y="129.6">10uF</text>
<text x="62.2" y="127.1">100nF</text>
<text x="127.9" y="126.5">28</text>
<text x="132.8" y="127.8">PB2/BOOT1</text>
<text x="170.7" y="130.3">PB12/SPI2_N/I2C2_S/USART3_C/TIM1B/CAN2RX</text>
<text x="176.9" y="127.8">PB11/I2C2_SDA/USART3_RX/&lt;TIM2_CH4&gt;</text>
<text x="225" y="126.5">30</text>
<text x="225" y="129">33</text>
<text x="225" y="131.6">34</text>
<text x="336" y="126.1">TOP</text>
<text x="347" y="131.6">5</text>
<text x="347" y="129">6</text>
<text x="347" y="126.5">7</text>
<text x="169.8" y="132.9">PB13/SPI2_SC/USART3_CTS/TIM1_CH1N/CAN2TX</text>
<text x="176.4" y="135.4">PB14/SPI2_MISO/USART3_RTS/TIM1_CH2N</text>
<text x="181.1" y="138">PB15/SPI2_MOSI/TIM1_CH3N/I2S2_SD</text>
<text x="225" y="134.1">35</text>
<text x="225" y="136.7">36</text>
<text x="347" y="136.7">3</text>
<text x="347" y="134.1">4</text>
<text x="127.9" y="141.7">46</text>
<text x="132.8" y="143">JTMS/PA13/SWDIO</text>
<text x="210.6" y="143">PC0/ADC10</text>
<text x="225" y="141.7">8</text>
<text x="347" y="141.7">1</text>
<text x="347" y="139.2">2</text>
<text x="127.9" y="144.3">49</text>
<text x="127.9" y="146.8">50</text>
<text x="127.9" y="149.4">55</text>
<text x="132.8" y="145.6">JTCK/PA14/SWCLK</text>
<text x="132.8" y="148.1">JTDI/PA15/&lt;TIM2_CH1_ETR&gt;/SPI1_N/SPI3_N</text>
<text x="210.6" y="145.6">PC1/ADC11</text>
<text x="210.6" y="148.1">PC2/ADC12</text>
<text x="225" y="144.3">9</text>
<text x="225" y="146.8">10</text>
<text x="225" y="149.4">11</text>
<text x="330.2" y="149.4">BM10B-GHS-TBT</text>
<text x="127.9" y="151.9">56</text>
<text x="132.8" y="150.7">JTDO/PB3/SPI3_S/TRSWO/&lt;TIM2_CH2/&lt;SPI1_S&gt;</text>
<text x="132.8" y="153.2">JNTRST/PB4/SPI3_MISO/&lt;TIM3_CH1/SPI1_MISO</text>
<text x="210.6" y="150.7">PC3/ADC13</text>
<text x="210.6" y="153.2">PC4/ADC14</text>
<text x="210.6" y="155.7">PC5/ADC15</text>
<text x="225" y="151.9">24</text>
<text x="225" y="154.4">25</text>
<text x="330.2" y="152">J108</text>
<text x="334.8" y="155.5">Q1</text>
<text x="127.9" y="159.5">31</text>
<text x="132.8" y="160.8">VCAP1</text>
<text x="177.6" y="158.3">PC6/I2S2_MCK/&lt;TIM3_CH1&gt;/&lt;SDIO_D6&gt;</text>
<text x="177.6" y="160.8">PC7/I2S3_MCK/&lt;TIM3_CH2&gt;/&lt;SDIO_D7&gt;</text>
<text x="225" y="157">37</text>
<text x="225" y="159.5">38</text>
<text x="326" y="158.5">SI2305CDS</text>
<text x="363.8" y="160.7">FB2</text>
<text x="380.7" y="160.3">TOUCH_VCC</text>
<text x="127.9" y="164.6">47</text>
<text x="132.8" y="165.9">VCAP2</text>
<text x="189.3" y="163.4">PC8/&lt;TIM3_CH3&gt;/&lt;SDIO_D0&gt;</text>
<text x="189.3" y="165.9">PC9/&lt;TIM3_CH4&gt;/&lt;SDIO_D1&gt;</text>
<text x="225" y="162.1">39</text>
<text x="225" y="164.6">40</text>
<text x="225" y="167.1">51</text>
<text x="335" y="162.1">2</text>
<text x="354.8" y="162.2">3</text>
<text x="363.1" y="166.6">1000</text>
<text x="109.7" y="172.2">C5</text>
<text x="114.8" y="172.2">C4</text>
<text x="127.9" y="169.7">12</text>
<text x="132.8" y="171">VSSA</text>
<text x="169.4" y="171">PC11/UART4_RX/UART3_RX/SPI3_MISO/SDIO_D3</text>
<text x="171.1" y="168.4">PC10/UART4_TX/UART3_TX/SPI3_SCK/SDIO_D2</text>
<text x="178.4" y="173.5">PC12/UART5_TX/&lt;SPI3_MOSI&gt;/SDIO_CK</text>
<text x="225" y="169.7">52</text>
<text x="225" y="172.2">53</text>
<text x="316.5" y="169.2">C12</text>
<text x="326.4" y="170.4">C1</text>
<text x="326.4" y="172.8">100nF</text>
<text x="334.5" y="172">R22</text>
<text x="339.9" y="173" transform="rotate(-90 339.9 173)">1</text>
<text x="374.9" y="169.2">C2</text>
<text x="384.8" y="170.4">C3</text>
<text x="384.8" y="172.8">100nF</text>
<text x="202.7" y="176.1">PC13/TAMPER-RTC</text>
<text x="205.5" y="178.6">PC14/OSC32_IN</text>
<text x="225" y="174.8">2</text>
<text x="225" y="177.3">3</text>
<text x="225" y="179.8">4</text>
<text x="316" y="175.3">10uF</text>
<text x="334.5" y="174.6">100k</text>
<text x="374.4" y="175.3">10uF</text>
<text x="111.1" y="182.1" transform="rotate(-90 111.1 182.1)">100nF</text>
<text x="116.2" y="182.1" transform="rotate(-90 116.2 182.1)">100nF</text>
<text x="127.9" y="184.9">18</text>
<text x="127.9" y="182.4">63</text>
<text x="132.8" y="183.7">VSS3</text>
<text x="203.4" y="181.1">PC15/OSC32_OUT</text>
<text x="225" y="184.9">54</text>
<text x="132.1" y="190.8">STM32F405RGT6</text>
<text x="132.8" y="186.2">VSS4</text>
<text x="182.2" y="186.2">PD2/UART5_RX/TIM3_ETR/SDIO_CMD</text>
<text x="342.1" y="187.2">R23</text>
<text x="342.1" y="189.8">1k</text>
<text x="310.8" y="198.1">TOUCH_VCC_ON</text>
<text x="52.6" y="204.2" transform="rotate(-90 52.6 204.2)">D39</text>
<text x="60.8" y="204.2" transform="rotate(-90 60.8 204.2)">PESD5V2S2UT</text>
<text x="280.4" y="208.3">COMPANY:</text>
<text x="172.2" y="211.8" transform="rotate(-90 172.2 211.8)">4</text>
<text x="187.5" y="211.8" transform="rotate(-90 187.5 211.8)">1</text>
<text x="193.8" y="215.4">J1</text>
<text x="169.7" y="218.2">-</text>
<text x="184.8" y="218.2">+</text>
<text x="193.8" y="217.9">KEYS1048</text>
<text x="280.4" y="221">TITLE:</text>
<text x="77.5" y="225.8">OSC_OUT</text>
<text x="40.8" y="233.4">2</text>
<text x="50.6" y="230.6">Y2</text>
<text x="54.4" y="233.4">3</text>
<text x="77.5" y="233.4">OSC_IN</text>
<text x="105.7" y="233.2">4</text>
<text x="105.7" y="230.6">5</text>
<text x="126" y="233.7">SWDIO</text>
<text x="126" y="231.1">SWCLK</text>
<text x="216.9" y="229.9">DRAWN:</text>
<text x="255" y="229.9">DATED:</text>
<text x="40.8" y="238.5">1</text>
<text x="54.4" y="238.5">4</text>
<text x="98.6" y="238.7" transform="rotate(-90 98.6 238.7)">J110</text>
<text x="105.7" y="238.3">2</text>
<text x="105.7" y="235.7">3</text>
<text x="126" y="236.2">RST</text>
<text x="171" y="234.4" transform="rotate(-90 171 234.4)">18650</text>
<text x="186.2" y="234.4" transform="rotate(-90 186.2 234.4)">18650</text>
<text x="46.2" y="243.4">16MHz</text>
<text x="105.7" y="240.8">1</text>
<text x="169.3" y="245.4">+</text>
<text x="185.2" y="245.4">-</text>
<text x="216.9" y="240">CHECKED:</text>
<text x="255" y="240">DATED:</text>
<text x="290.8" y="241.3">CODE:</text>
<text x="315" y="241.3">SIZE:</text>
<text x="351.8" y="241.3">DRAWING NO:</text>
<text x="396.2" y="241.3">REV:</text>
<text x="39.4" y="246.6">C17</text>
<text x="39.4" y="249">15pF</text>
<text x="69.8" y="246.6">C18</text>
<text x="69.8" y="249">15pF</text>
<text x="100.4" y="246.1">NP</text>
<text x="172.2" y="251.8" transform="rotate(-90 172.2 251.8)">3</text>
<text x="187.5" y="251.8" transform="rotate(-90 187.5 251.8)">2</text>
<text x="216.9" y="250.2">QUALITY CONTROL:</text>
<text x="255" y="250.2">DATED:</text>
<text x="216.9" y="260.3">RELEASED:</text>
<text x="255" y="260.3">DATED:</text>
</g>
<g font-size="1.4">
<text x="86.7" y="166.6">H</text>
<text x="87.1" y="177.5">SPOX</text>
</g>
<g font-size="1.3">
<text x="103.1" y="230.5">V</text>
<text x="100.8" y="243.5">PB</text>
</g>
</svg>
